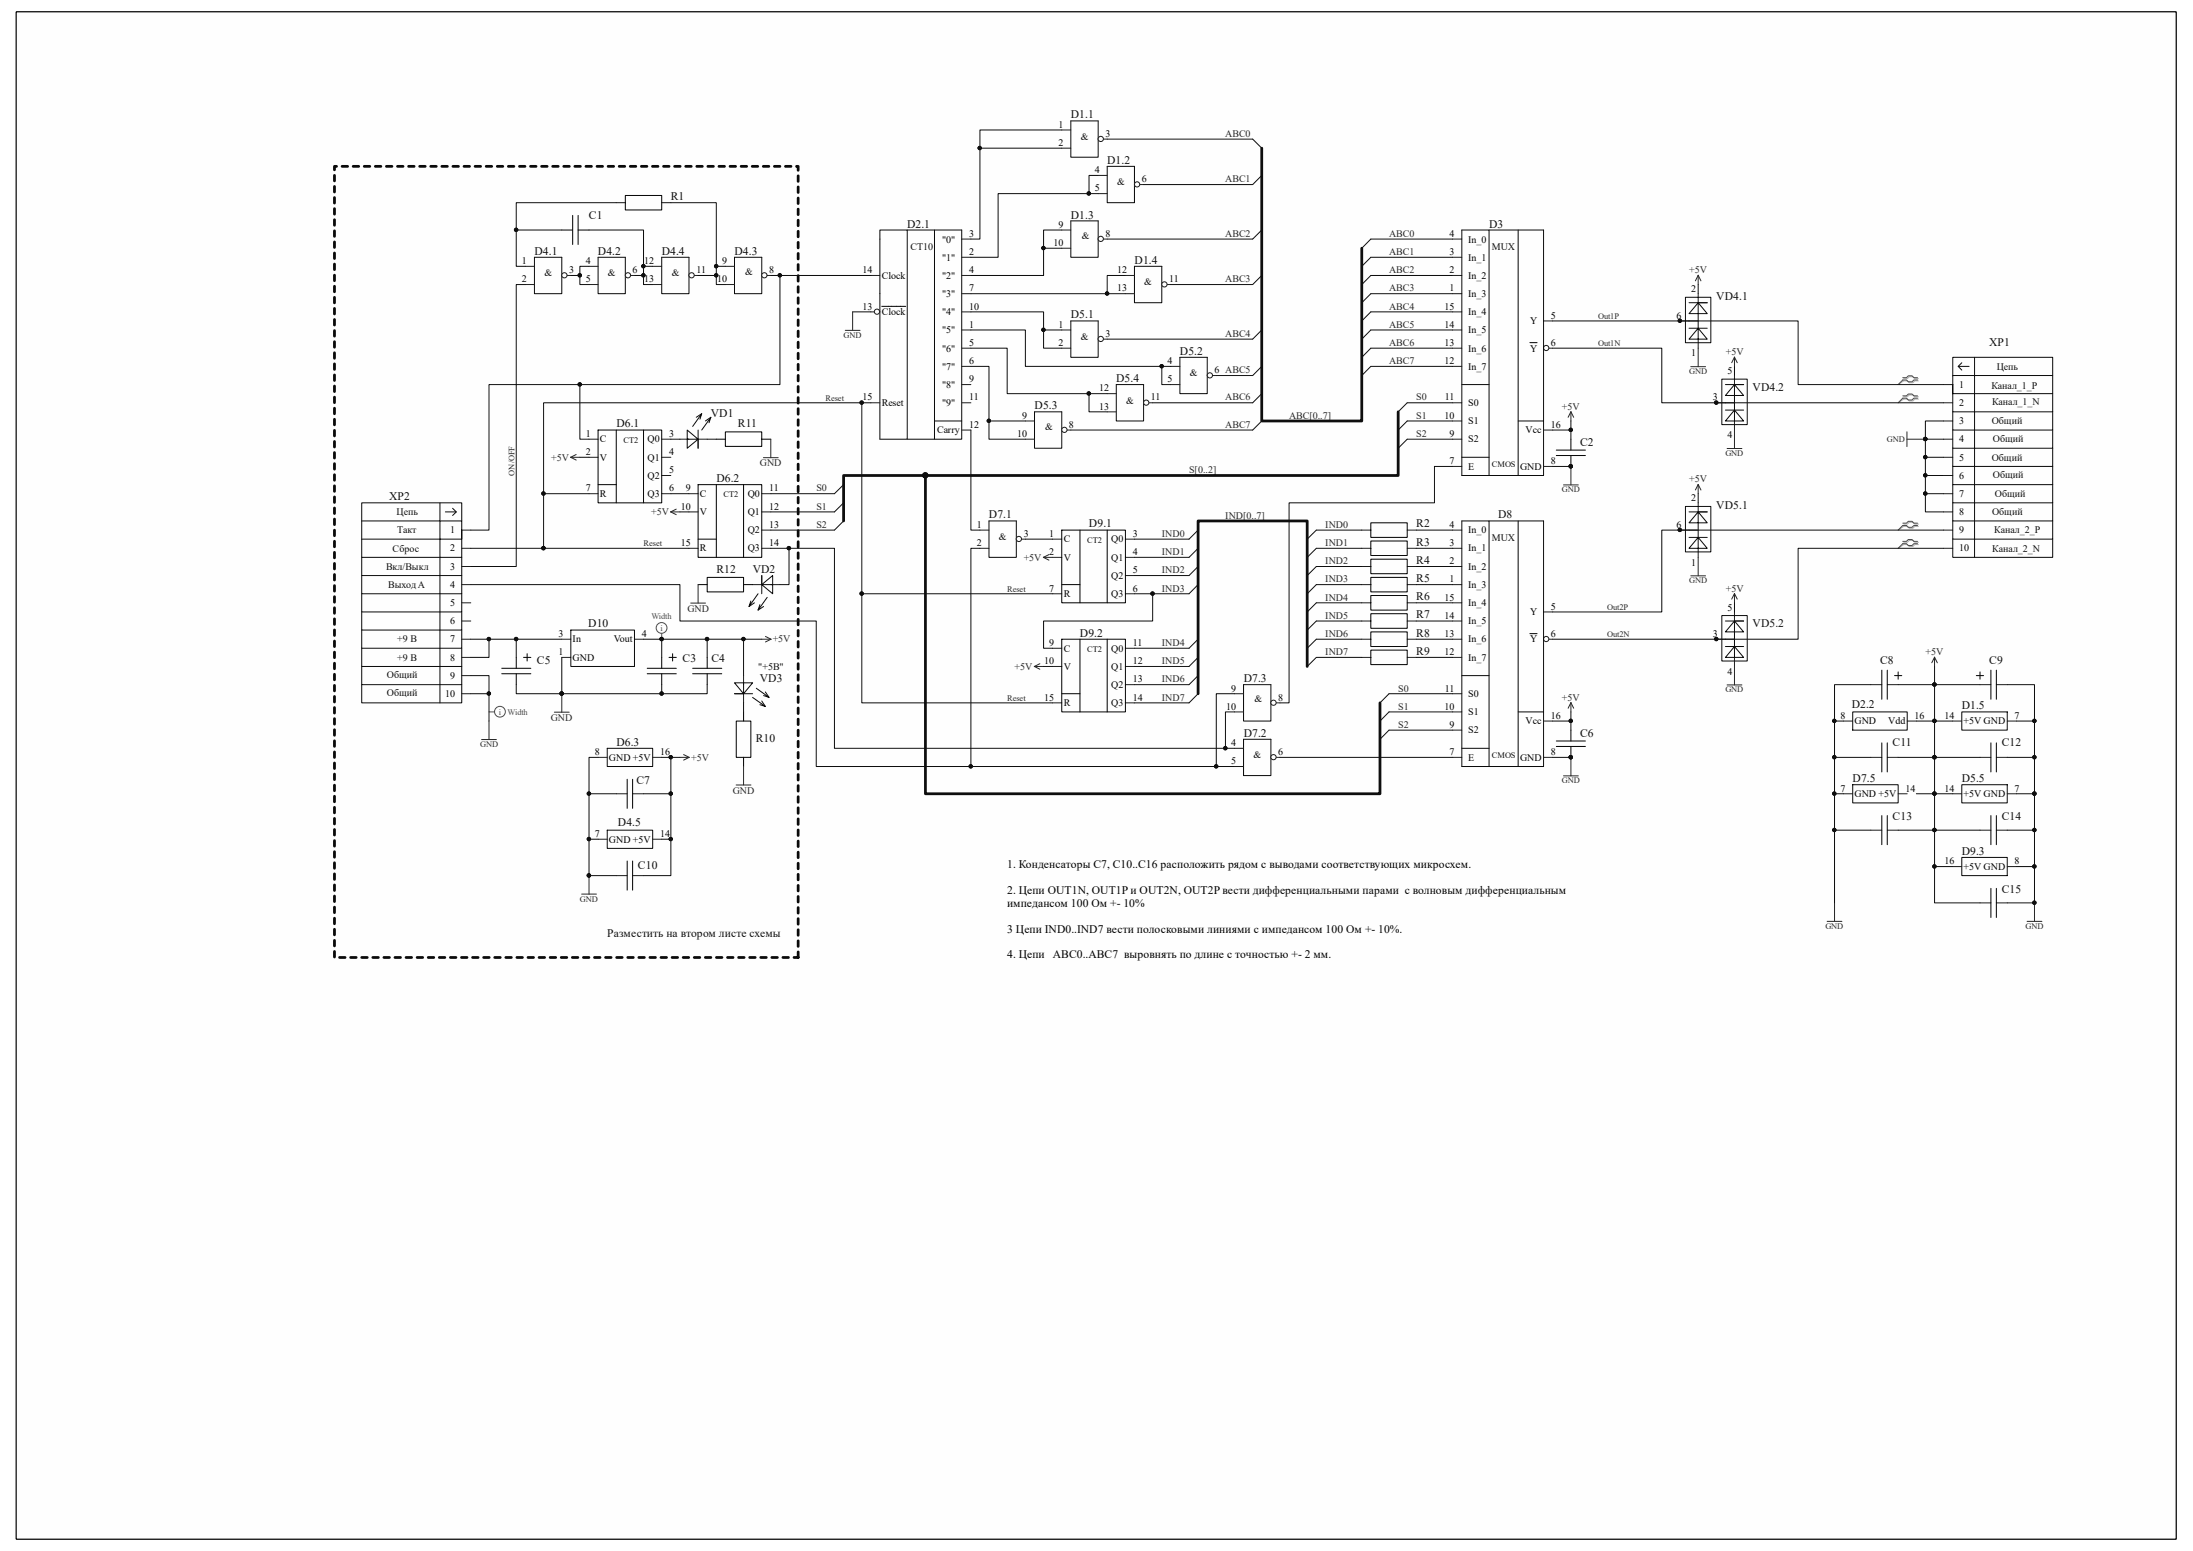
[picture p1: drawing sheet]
<svg xmlns="http://www.w3.org/2000/svg" width="297mm" height="210mm" viewBox="0 0 297 210" stroke-linecap="round" stroke-linejoin="round" font-family="sans-serif">
<path d="M2.2 1.7h292.5v206.7h-292.5z" fill="#fefefe"/>
<path d="M2.2 1.6h292.5v206.8h-292.5z" fill="none" stroke="#000" stroke-width=".14"/>
<path d="M2.2 1.7h292.5v206.7h-292.5z" fill="#fefefe"/>
<path d="M2.2 1.6h292.5v206.8h-292.5z" fill="none" stroke="#000" stroke-width=".14"/>
<g fill="none" stroke="#1c1c1c" stroke-width=".14">
<path d="M196.7 71.8h1.3M196.7 74.2h1.3M196.7 76.7h1.3M196.7 79.2h1.3M196.7 81.6h1.3M196.7 84.1h1.3M196.7 86.6h1.3M196.7 93.9h1.3M196.7 96.4h1.3M196.7 98.9h1.3M209.1 86.6h1.2M209.1 82.9h1.2"/>
<path d="M196.7 102.6h1.3"/>
</g>
<circle cx="209.4" cy="86.5" r=".35" fill="#fefefe" stroke="#1c1c1c" stroke-width=".14"/>
<path d="M207.2 85.8h1" fill="none" stroke="#000" stroke-width=".14"/>
<path d="M198 70.5h3.7v33.3h-3.7zM201.7 70.5h7.4v33.3h-3.7M205.6 70.5v33.3h-3.9M198 91.5h3.7M205.6 96.4h3.5M198 101.3h3.7" fill="none" stroke="#0a0a0a" stroke-width=".14"/>
<g fill="none" stroke="#1c1c1c" stroke-width=".14">
<path d="M196.7 32.4h1.3M196.7 34.8h1.3M196.7 37.3h1.3M196.7 39.8h1.3M196.7 42.2h1.3M196.7 44.7h1.3M196.7 47.1h1.3M196.7 54.5h1.3M196.7 57h1.3M196.7 59.5h1.3M209.1 47.1h1.2M209.1 43.5h1.2"/>
<path d="M196.7 63.2h1.3M196.7 89h1.3M209.1 97.6h1.2M209.1 102.6h1.2"/>
</g>
<circle cx="209.4" cy="47.1" r=".35" fill="#fefefe" stroke="#1c1c1c" stroke-width=".14"/>
<path d="M207.2 46.4h1" fill="none" stroke="#000" stroke-width=".14"/>
<path d="M119.2 31.1h3.7v28.4h-3.7zM122.9 31.1h7.4v28.4h-3.7M126.6 31.1v28.4h-3.7M198 31.1h3.7v33.3h-3.7zM201.7 31.1h7.4v33.3h-3.7M205.6 31.1v33.3h-3.9M126.6 57h3.7M198 52.1h3.7M205.6 57h3.5M198 61.9h3.7" fill="none" stroke="#0a0a0a" stroke-width=".14"/>
<path d="M117.9 37.3h1.3M130.3 32.4h1.2M117.9 42.2h1.3M196.7 49.6h1.3M209.1 58.2h1.2M209.1 63.2h1.2" fill="none" stroke="#1c1c1c" stroke-width=".14"/>
<circle cx="118.8" cy="42.2" r=".35" fill="#fefefe" stroke="#1c1c1c" stroke-width=".14"/>
<path d="M119.4 41.5h3.3" fill="none" stroke="#000" stroke-width=".14"/>
<g fill="none" stroke="#1c1c1c" stroke-width=".14">
<path d="M130.3 34.8h1.2M130.3 37.3h1.2M130.3 39.8h1.2M117.9 54.5h1.3M130.3 54.5h1.2M130.3 42.2h1.2M130.3 44.7h1.2M130.3 47.1h1.2M130.3 49.6h1.2M130.3 52.1h1.2M130.3 58.2h1.2M132.7 71.8h1.2"/>
<path d="M132.7 74.2h1.2M137.6 73h1.3M249.7 97.6h1.2M258.3 97.6h1.2"/>
</g>
<path d="M133.9 70.5h3.7v5h-3.7zM250.9 96.4h7.4v2.5h-7.4z" fill="none" stroke="#0a0a0a" stroke-width=".14"/>
<circle cx="138" cy="73" r=".35" fill="#fefefe" stroke="#1c1c1c" stroke-width=".14"/>
<path d="M168.4 100.1h3.7v4.9h-3.7z" fill="none" stroke="#0a0a0a" stroke-width=".14"/>
<path d="M167.2 101.3h1.2M167.2 103.8h1.2M172.1 102.6h1.2" fill="none" stroke="#1c1c1c" stroke-width=".14"/>
<circle cx="172.5" cy="102.5" r=".35" fill="#fefefe" stroke="#1c1c1c" stroke-width=".14"/>
<path d="M168.4 92.7h3.7v4.9h-3.7z" fill="none" stroke="#0a0a0a" stroke-width=".14"/>
<path d="M167.2 93.9h1.2M167.2 96.4h1.2M172.1 95.2h1.2" fill="none" stroke="#1c1c1c" stroke-width=".14"/>
<circle cx="172.5" cy="95.2" r=".35" fill="#fefefe" stroke="#1c1c1c" stroke-width=".14"/>
<path d="M72.4 34.8h3.7v5h-3.7zM265.7 106.3h6.2v2.4h-6.2z" fill="none" stroke="#0a0a0a" stroke-width=".14"/>
<path d="M71.2 36.1h1.2M71.2 38.5h1.2M76.1 37.3h1.2M264.5 107.5h1.2M271.9 107.5h1.2" fill="none" stroke="#1c1c1c" stroke-width=".14"/>
<g fill="none" stroke="#0e0e0e" stroke-width=".14">
<path d="M185.7 37.3l-1.3 1.2M185.7 32.4l-1.3 1.2M185.7 34.8l-1.3 1.3M185.7 39.8l-1.3 1.2M185.7 42.2l-1.3 1.3M185.7 44.7l-1.3 1.2M185.7 47.1l-1.3 1.3M185.7 49.6l-1.3 1.3M178.3 76.7l-1.3 1.2M178.3 71.8l-1.3 1.2M178.3 74.2l-1.3 1.3M178.3 79.2l-1.3 1.2"/>
<path d="M178.3 81.6l-1.3 1.3M178.3 84.1l-1.3 1.2M178.3 86.6l-1.3 1.2M178.3 89l-1.3 1.2"/>
</g>
<g fill="none" stroke="#262626" stroke-width=".14">
<path d="M114.5 44.7h2M115.5 42.2v2.5M212.8 55.8v1.2M212.8 55.8l-.4 .7M212.8 55.8l.3 .7M211.8 65.7h2M212.8 63.2v2.5M212.8 95.1v1.3M212.8 95.1l-.4 .8M212.8 95.1l.3 .8M262 89l-.4 .7M262 89l.4 .7"/>
<path d="M262 89v1.2M211.8 105.1h2M212.8 102.6v2.5M247.5 124.8h2M248.5 122.3v2.5M274.5 124.8h2M275.5 122.3v2.5"/>
</g>
<g fill="#0e0e0e" stroke="#0e0e0e" stroke-width=".14">
<circle cx="212.7" cy="102.5" r=".23"/>
<circle cx="212.7" cy="63.1" r=".23"/>
<circle cx="275.5" cy="122.2" r=".23"/>
</g>
<circle cx="76.4" cy="37.3" r=".35" fill="#fefefe" stroke="#1c1c1c" stroke-width=".14"/>
<path d="M81 34.8h3.7v5h-3.7z" fill="none" stroke="#0a0a0a" stroke-width=".14"/>
<path d="M79.8 36.1h1.2M79.8 38.5h1.2M84.7 37.3h1.2" fill="none" stroke="#1c1c1c" stroke-width=".14"/>
<circle cx="85.1" cy="37.3" r=".35" fill="#fefefe" stroke="#1c1c1c" stroke-width=".14"/>
<path d="M99.5 34.8h3.7v5h-3.7z" fill="none" stroke="#0a0a0a" stroke-width=".14"/>
<path d="M98.2 36.1h1.3M98.2 38.5h1.3M103.2 37.3h1.2" fill="none" stroke="#1c1c1c" stroke-width=".14"/>
<circle cx="103.5" cy="37.3" r=".35" fill="#fefefe" stroke="#1c1c1c" stroke-width=".14"/>
<g fill="none" stroke="#262626" stroke-width=".14">
<path d="M258.3 58.5v2M258.3 59.5h2.5M77.3 61.9l.7 .4M77.3 61.9h1.2M78 61.5l-.7 .4M90.8 69.3l.8 .4M90.8 69.3h1.3M91.6 68.9l-.8 .4M66.2 97.6v2.5M103.2 86.6h1.2M103.7 86.2l.7 .4M104.4 86.6l-.7 .3"/>
<path d="M65.2 100.1h2M79.8 118.6v2.5M92.1 102.6h1.2M92.6 102.2l.7 .4M93.3 102.6l-.7 .3M78.8 121.1h2"/>
</g>
<g fill="none" stroke="#1c1c1c" stroke-width=".14">
<path d="M143.8 17.6h1.2M148.7 18.8h1.3M143.8 20.1h1.2M79.8 59.5h1.2M89.6 59.5h1.3M263.2 59.5h1.3M263.2 52.1h1.3M263.2 54.5h1.3M263.2 57h1.3M62.5 71.8h1.3M62.5 74.2h1.3M62.5 76.7h1.3"/>
<path d="M62.5 79.2h1.3M79.8 61.9h1.2M79.8 66.8h1.2M89.6 61.9h1.3M89.6 64.4h1.3M89.6 66.8h1.3M93.3 66.8h1.2M93.3 69.3h1.2M93.3 74.2h1.2M103.2 66.8h1.2M103.2 69.3h1.2M103.2 71.8h1.2"/>
<path d="M103.2 74.2h1.2M142.6 73h1.2M142.6 75.5h1.2M152.4 73h1.2M152.4 75.5h1.2M152.4 77.9h1.2M184.4 71.8h1.3M184.4 74.2h1.3M184.4 76.7h1.3M184.4 79.2h1.3M190.6 71.8h1.2M190.6 74.2h1.2"/>
<path d="M190.6 76.7h1.2M190.6 79.2h1.2M263.2 61.9h1.3M263.2 64.4h1.3M263.2 66.8h1.3M263.2 69.3h1.3M263.2 71.8h1.3M263.2 74.2h1.3M62.5 81.6h1.3M62.5 84.1h1.3M62.5 86.6h1.3M62.5 89h1.3"/>
<path d="M62.5 91.5h1.3M62.5 93.9h1.3M142.6 80.4h1.2M142.6 87.8h1.2M142.6 90.2h1.2M142.6 95.2h1.2M152.4 92.7h1.2M152.4 80.4h1.2M152.4 87.8h1.2M152.4 90.2h1.2M152.4 95.2h1.2M184.4 81.6h1.3"/>
<path d="M184.4 84.1h1.3M184.4 86.6h1.3M184.4 89h1.3M190.6 81.6h1.2M190.6 84.1h1.2M190.6 86.6h1.2M190.6 89h1.2M253.4 92.7h1.5M255.6 92.7h1.5M264.5 97.6h1.2M268.2 92.7h1.4M270.4 92.7h1.5"/>
<path d="M271.9 97.6h1.2M81 113.6h1.2M81 102.6h1.2M83.5 118.6h1.4M83.5 107.5h1.4M85.7 118.6h1.5M85.7 107.5h1.5M88.4 113.6h1.2M88.4 102.6h1.2M249.7 107.5h1.2M253.4 112.4h1.5M253.4 102.6h1.5"/>
<path d="M255.6 112.4h1.5M255.6 102.6h1.5M257.1 107.5h1.2M268.2 112.4h1.4M268.2 102.6h1.4M270.4 112.4h1.5M270.4 102.6h1.5M268.2 122.3h1.4M270.4 122.3h1.5"/>
</g>
<g fill="none" stroke="#000" stroke-width=".14">
<path d="M81 58.2h8.6v9.9h-8.6zM83.5 58.2v9.9M87.2 58.2v9.9M81 65.6h2.5M94.5 65.6h8.7v9.9h-8.7zM94.5 73h2.5M97 65.6v9.9M100.7 65.6v9.9M143.8 71.8h8.6v9.8h-8.6zM143.8 79.2h2.5M146.3 71.8v9.8M150 71.8v9.8"/>
<path d="M185.7 70.8h4.9v2h-4.9zM185.7 73.3h4.9v1.9h-4.9zM185.7 75.7h4.9v2h-4.9zM185.7 78.2h4.9v1.9h-4.9zM143.8 86.6h8.6v9.8h-8.6zM143.8 93.9h2.5M146.3 86.6v9.8M150 86.6v9.8M185.7 80.6h4.9v2h-4.9zM185.7 83.1h4.9v2h-4.9zM185.7 85.6h4.9v1.9h-4.9zM185.7 88h4.9v2h-4.9z"/>
<path d="M254.9 90.7v4M255.6 90.7v4M256.6 91.5h1M257.1 91v1M267.7 91.5h.9M268.2 91v1M269.6 90.7v4M270.4 90.7v4M84.9 105.5v4M84.9 116.6v3.9M85.7 105.5v4M85.7 116.6v3.9"/>
<path d="M254.9 100.6v3.9M254.9 110.4v4M255.6 100.6v3.9M255.6 110.4v4M269.6 100.6v3.9M269.6 110.4v4M270.4 100.6v3.9M270.4 110.4v4M269.6 120.3v3.9M270.4 120.3v3.9"/>
</g>
<g fill="#0e0e0e" stroke="#0e0e0e" stroke-width=".14">
<circle cx="79.8" cy="118.5" r=".23"/>
<circle cx="260.8" cy="59.4" r=".23"/>
</g>
<g fill="none" stroke="#0a0a0a" stroke-width=".14">
<path d="M145 16.4h3.7v4.9h-3.7zM264.5 52.1v-1.2h2.9v4.9h-2.9v-3.7v1.2h13.5M264.5 50.9v-2.5h13.5v7.4h-10.6v19.7M264.5 55.8v2.4h13.5v-2.4M264.5 58.2v2.5h13.5v-2.5M265.2 49.6h1.5M265.7 49.1l-.5 .5 .5 .5M267.4 48.4v2.5h10.6M49 75.5v2.4h13.5v-2.4M49 77.9v2.5h13.5v-2.5M59.6 68.1v2.4h-10.6M60.3 69.3h1.5"/>
<path d="M61.3 68.8l.5 .5-.5 .5M62.5 70.5v-2.4h-13.5v7.4h10.6v19.7M62.5 71.8v-1.3h-2.9v5h2.9v-3.7v1.2h-13.5M264.5 60.7v2.5h13.5v-2.5M264.5 63.2v2.4h13.5v-2.4M264.5 65.6v2.5h13.5v-2.5M264.5 68.1v2.4h13.5v-2.4M264.5 70.5v2.5h13.5v-2.5M264.5 73v2.5h13.5v-2.5M49 80.4v2.5h13.5v-2.5M49 82.9v2.4h13.5v-2.4M49 85.3v2.5h13.5v-2.5"/>
<path d="M49 87.8v2.4h13.5v-2.4M49 90.2v2.5h13.5v-2.5M49 92.7v2.5h13.5v-2.5M265.7 96.4h6.2v2.5h-6.2zM82.2 112.4h6.2v2.5h-6.2zM82.2 101.3h6.2v2.5h-6.2zM250.9 106.3h6.2v2.4h-6.2z"/>
</g>
<path d="M257.8 51.3h.5l.3-.3h.5l.2 .3h.5M257.8 53.7h.5l.3-.2h.5l.2 .2h.5M259.8 51.6h-.5l-.2 .2h-.5l-.3-.2h-.5l-.7 .5M259.8 54h-.5l-.2 .3h-.5l-.3-.3h-.5l-.7 .5M257.8 71h.5l.3-.3h.5l.2 .3h.5M257.8 73.4h.5l.3-.2h.5l.2 .2h.5M259.8 71.3h-.5l-.2 .2h-.5l-.3-.2h-.5l-.7 .5M259.8 73.7h-.5l-.2 .3h-.5l-.3-.3h-.5l-.7 .5" fill="none" stroke="#b0b0b0" stroke-width=".14"/>
<g fill="none" stroke="#4c4c4c" stroke-width=".14">
<path d="M257.7 51.1h.5l.3-.2h.5l.2 .2h.5M257.7 53.6h.5l.3-.2h.5l.2 .2h.5M259.7 51.5h-.5l-.2 .2h-.5l-.3-.2h-.5l-.6 .6M259.7 53.9h-.5l-.2 .3h-.5l-.3-.3h-.5l-.6 .6M257.7 70.8h.5l.3-.2h.5l.2 .2h.5M257.7 73.3h.5l.3-.2h.5l.2 .2h.5M259.7 71.2h-.5l-.2 .2h-.5l-.3-.2h-.5l-.6 .6M259.7 73.6h-.5l-.2 .3h-.5l-.3-.3h-.5l-.6 .6M66.2 96.4h.8"/>
<circle cx="67.7" cy="96.4" r=".73"/>
</g>
<g fill="none" stroke="#0e0e0e" stroke-width=".14">
<path d="M190.6 59.5l-1.2 1.2M190.6 57l-1.2 1.2M190.6 54.5l-1.2 1.3M114.3 68.1l-1.3 1.2M114.3 70.5l-1.3 1.3M114.3 65.6l-1.3 1.2M162.3 79.2l-1.3 1.2M162.3 76.7l-1.3 1.2M162.3 74.2l-1.3 1.3M162.3 71.8l-1.3 1.2M162.3 89l-1.3 1.2M162.3 93.9l-1.3 1.3"/>
<path d="M162.3 91.5l-1.3 1.2M162.3 86.6l-1.3 1.2M188.1 98.9l-1.2 1.2M188.1 96.4l-1.2 1.2M188.1 93.9l-1.2 1.3"/>
</g>
<path d="M108.1 129.6v-107.1h-62.8v107.1h62.8" fill="none" stroke="#0a0a0a" stroke-width=".38" stroke-dasharray=".8 .8"/>
<circle cx="149.1" cy="18.8" r=".35" fill="#fefefe" stroke="#1c1c1c" stroke-width=".14"/>
<path d="M150 22.5h3.6v4.9h-3.6z" fill="none" stroke="#0a0a0a" stroke-width=".14"/>
<path d="M148.7 23.8h1.3M148.7 26.2h1.3M153.6 25h1.3" fill="none" stroke="#1c1c1c" stroke-width=".14"/>
<circle cx="154" cy="25" r=".35" fill="#fefefe" stroke="#1c1c1c" stroke-width=".14"/>
<path d="M145 29.9h3.7v4.9h-3.7z" fill="none" stroke="#0a0a0a" stroke-width=".14"/>
<path d="M143.8 31.1h1.2M143.8 33.6h1.2M148.7 32.4h1.3" fill="none" stroke="#1c1c1c" stroke-width=".14"/>
<circle cx="149.1" cy="32.3" r=".35" fill="#fefefe" stroke="#1c1c1c" stroke-width=".14"/>
<path d="M153.6 36.1h3.8v4.9h-3.8z" fill="none" stroke="#0a0a0a" stroke-width=".14"/>
<path d="M152.4 37.3h1.2M152.4 39.8h1.2M157.4 38.5h1.2" fill="none" stroke="#1c1c1c" stroke-width=".14"/>
<circle cx="157.7" cy="38.5" r=".35" fill="#fefefe" stroke="#1c1c1c" stroke-width=".14"/>
<path d="M145 43.5h3.7v4.9h-3.7z" fill="none" stroke="#0a0a0a" stroke-width=".14"/>
<path d="M143.8 44.7h1.2M143.8 47.1h1.2M148.7 45.9h1.3" fill="none" stroke="#1c1c1c" stroke-width=".14"/>
<circle cx="149.1" cy="45.9" r=".35" fill="#fefefe" stroke="#1c1c1c" stroke-width=".14"/>
<path d="M159.8 48.4h3.7v4.9h-3.7z" fill="none" stroke="#0a0a0a" stroke-width=".14"/>
<path d="M158.6 49.6h1.2M158.6 52.1h1.2M163.5 50.9h1.2" fill="none" stroke="#1c1c1c" stroke-width=".14"/>
<circle cx="163.9" cy="50.8" r=".35" fill="#fefefe" stroke="#1c1c1c" stroke-width=".14"/>
<path d="M140.1 55.8h3.7v4.9h-3.7z" fill="none" stroke="#0a0a0a" stroke-width=".14"/>
<path d="M138.9 57h1.2M138.9 59.5h1.2M143.8 58.2h1.2" fill="none" stroke="#1c1c1c" stroke-width=".14"/>
<circle cx="144.2" cy="58.2" r=".35" fill="#fefefe" stroke="#1c1c1c" stroke-width=".14"/>
<path d="M151.2 52.1h3.7v4.9h-3.7z" fill="none" stroke="#0a0a0a" stroke-width=".14"/>
<path d="M150 53.3h1.2M150 55.8h1.2M154.9 54.5h1.2" fill="none" stroke="#1c1c1c" stroke-width=".14"/>
<circle cx="155.2" cy="54.5" r=".35" fill="#fefefe" stroke="#1c1c1c" stroke-width=".14"/>
<path d="M169.7 18.8l1.2 1.3M170.9 37.3l-1.2 1.2M170.9 31.1l-1.2 1.3M170.9 23.8l-1.2 1.2M170.9 57l-1.2 1.2M170.9 53.3l-1.2 1.2M170.9 49.6l-1.2 1.3M170.9 44.7l-1.2 1.2" fill="none" stroke="#0e0e0e" stroke-width=".14"/>
<path d="M89.6 34.8h3.7v5h-3.7z" fill="none" stroke="#0a0a0a" stroke-width=".14"/>
<path d="M88.4 36.1h1.2M88.4 38.5h1.2M93.3 37.3h1.2" fill="none" stroke="#1c1c1c" stroke-width=".14"/>
<circle cx="93.7" cy="37.3" r=".35" fill="#fefefe" stroke="#1c1c1c" stroke-width=".14"/>
<path d="M77.3 85.3h8.6v4.9h-8.6zM99.5 93.9h2.4M100.7 92.5h-1.2l1.2 1.4 1.2-1.4h-1.2v1.4M101.9 94.4l1.8 1.3-.8-.3M102.4 93.2l1.8 1.2-.8-.2M103.2 94.9l.5 .8M103.7 93.7l.5 .7M265.7 116.1h6.2v2.5h-6.2z" fill="none" stroke="#0a0a0a" stroke-width=".14"/>
<path d="M83.5 27.4h1.2M89.6 27.4h1.3M76.1 89h1.2M76.1 86.6h1.2M85.9 86.6h1.3M100.7 91.5v1.2M100.7 93.9v1.3M264.5 117.3h1.2M271.9 117.3h1.2" fill="none" stroke="#1c1c1c" stroke-width=".14"/>
<path d="M141.3 75.5l.8 .3M141.3 75.5h1.3M142.1 75.1l-.8 .4M75.1 96.4h2M76.1 93.9v2.5M140.1 90.2l.7 .4M140.1 90.2h1.2M140.8 89.9l-.7 .3M99.7 106.3h2M100.7 103.8v2.5" fill="none" stroke="#262626" stroke-width=".14"/>
<g fill="none" stroke="#000" stroke-width=".14">
<path d="M76.1 31.1h1.5M77.6 29.2v3.9M78.3 31.1h1.5M78.3 29.2v3.9M84.7 26.5h4.9v1.9h-4.9zM212.8 59.5v1.4M210.8 61.7h3.9M210.8 60.9h3.9M212.8 61.7v1.5M68 90.5h3.9M68 91.2h3.9M69.9 89v1.5"/>
<path d="M69.9 91.2v1.5M70.9 89h1M71.4 88.5v1M87.7 90.5h3.9M87.7 91.2h3.9M89.6 89v1.5M89.6 91.2v1.5M90.6 89h1M91.1 88.5v1M93.8 90.5h4M93.8 91.2h4M95.8 89v1.5"/>
<path d="M95.8 91.2v1.5M99.7 97.6h2v5h-2zM100.7 96.4v1.2M212.8 98.9v1.4M100.7 102.6v1.2M210.8 101.1h3.9M210.8 100.3h3.9M212.8 101.1v1.5"/>
</g>
<g fill="#0e0e0e" stroke="#0e0e0e" stroke-width=".14">
<circle cx="212.7" cy="102.5" r=".23"/>
<circle cx="212.7" cy="63.1" r=".23"/>
<circle cx="76.1" cy="93.9" r=".23"/>
</g>
<path d="M99.5 93.9h1.2" fill="none" stroke="#151515" stroke-width=".14"/>
<path d="M136.5 116.2h82.4v15.9h-82.4z" fill="#fefefe"/>
<path d="M136.4 116.1h82.5v16h-82.5z" fill="none" stroke="#fefefe" stroke-width=".14"/>
<g fill="none" stroke="#1c1c1c" stroke-width=".14">
<path d="M230 39.8v1.2M92.1 59.5h1.2M94.5 59.5h1.3M227.5 43.5h1.3M230 45.9v1.2M232.5 54.5h1.2M234.9 50.9v1.2M234.9 57v1.2M101.9 79.2h1.3M104.4 79.2h1.2M227.5 71.8h1.3M230 68.1v1.2"/>
<path d="M230 74.2v1.3M232.5 86.6h1.2M234.9 82.9v1.2M234.9 89v1.2"/>
</g>
<g fill="#0e0e0e" stroke="#0e0e0e" stroke-width=".14">
<circle cx="227.5" cy="43.4" r=".23"/>
<circle cx="232.4" cy="54.5" r=".23"/>
<circle cx="227.5" cy="71.8" r=".23"/>
<circle cx="232.4" cy="86.5" r=".23"/>
<circle cx="89.6" cy="86.5" r=".23"/>
<circle cx="262" cy="97.6" r=".23"/>
<circle cx="212.7" cy="102.5" r=".23"/>
<circle cx="78.5" cy="37.3" r=".23"/>
<circle cx="87.1" cy="37.3" r=".23"/>
<circle cx="87.1" cy="36" r=".23"/>
<circle cx="275.5" cy="102.5" r=".23"/>
<circle cx="262" cy="102.5" r=".23"/>
<circle cx="262" cy="112.4" r=".23"/>
<circle cx="248.4" cy="102.5" r=".23"/>
<circle cx="275.5" cy="97.6" r=".23"/>
<circle cx="262" cy="92.7" r=".23"/>
<circle cx="262" cy="107.5" r=".23"/>
<circle cx="248.4" cy="97.6" r=".23"/>
<circle cx="248.4" cy="107.5" r=".23"/>
<circle cx="90.8" cy="113.6" r=".23"/>
<circle cx="90.8" cy="107.5" r=".23"/>
<circle cx="79.8" cy="118.5" r=".23"/>
<circle cx="79.8" cy="113.6" r=".23"/>
<circle cx="79.8" cy="107.5" r=".23"/>
<circle cx="212.7" cy="58.2" r=".23"/>
<circle cx="90.8" cy="102.5" r=".23"/>
<circle cx="156.1" cy="80.4" r=".23"/>
<circle cx="141.3" cy="44.7" r=".23"/>
<circle cx="133.9" cy="57" r=".23"/>
<circle cx="147.5" cy="53.3" r=".23"/>
<circle cx="157.3" cy="49.6" r=".23"/>
<circle cx="97" cy="36" r=".23"/>
<circle cx="97" cy="37.3" r=".23"/>
<circle cx="212.7" cy="97.6" r=".23"/>
<circle cx="212.7" cy="63.1" r=".23"/>
<circle cx="73.6" cy="74.2" r=".23"/>
<circle cx="73.6" cy="66.8" r=".23"/>
<circle cx="260.8" cy="59.4" r=".23"/>
<circle cx="260.8" cy="61.9" r=".23"/>
<circle cx="260.8" cy="64.4" r=".23"/>
<circle cx="260.8" cy="66.8" r=".23"/>
<circle cx="147.5" cy="26.2" r=".23"/>
<circle cx="141.3" cy="33.6" r=".23"/>
<circle cx="166" cy="101.3" r=".23"/>
<circle cx="164.7" cy="103.8" r=".23"/>
<circle cx="132.7" cy="20" r=".23"/>
<circle cx="69.9" cy="31.1" r=".23"/>
<circle cx="76.1" cy="93.9" r=".23"/>
<circle cx="89.6" cy="93.9" r=".23"/>
<circle cx="66.2" cy="93.9" r=".23"/>
<circle cx="66.2" cy="86.5" r=".23"/>
<circle cx="69.9" cy="86.5" r=".23"/>
<circle cx="95.8" cy="86.5" r=".23"/>
<circle cx="100.7" cy="86.5" r=".23"/>
<circle cx="105.6" cy="37.3" r=".23"/>
<circle cx="116.7" cy="80.4" r=".23"/>
<circle cx="116.7" cy="54.5" r=".23"/>
<circle cx="131.5" cy="103.8" r=".23"/>
<circle cx="78.5" cy="52.1" r=".23"/>
<circle cx="248.4" cy="112.4" r=".23"/>
<circle cx="275.5" cy="107.5" r=".23"/>
<circle cx="275.5" cy="112.4" r=".23"/>
<circle cx="275.5" cy="122.2" r=".23"/>
<circle cx="275.5" cy="117.3" r=".23"/>
<circle cx="262" cy="117.3" r=".23"/>
<circle cx="149.9" cy="39.7" r=".23"/>
<circle cx="106.8" cy="74.2" r=".23"/>
<circle cx="125.3" cy="64.4" r=".35"/>
</g>
<g fill="none" stroke="#0a0a0a" stroke-width=".14">
<path d="M93.1 59.5v1.2l1.4-1.2-1.4-1.3v1.3h1.4M94.5 58.2v2.5M94.8 56.8l.2-.8-1.2 1.7M95 56l-.7 .5M96 57.2l.3-.7-1.3 1.7M96.3 56.5l-.8 .5M228.3 40.3h3.4v6.1h-3.4zM228.8 44.4h2.4M228.8 41h2.4M230 41v1.5h-1.2l1.2-1.5 1.2 1.5h-1.2v3.4h-1.2l1.2-1.5 1.2 1.5h-1.2M233.2 51.3h3.4v6.2h-3.4zM233.7 55.5h2.4"/>
<path d="M233.7 52.1h2.4M234.9 52.1v1.5h-1.2l1.2-1.5 1.2 1.5h-1.2v3.4h-1.2l1.2-1.5 1.2 1.5h-1.2M103.2 79.2h1.4v1.2l-1.4-1.2 1.4-1.3v1.3M103.2 77.9v2.5M228.3 68.6h3.4v6.1h-3.4zM228.8 72.8h2.4M228.8 69.3h2.4M230 69.3v1.5h-1.2l1.2-1.5 1.2 1.5h-1.2v3.4h-1.2l1.2-1.4 1.2 1.4h-1.2M102.2 81.6l-.8 .5M102.7 80.4l-1.3 1.7 .3-.7M103.4 82.1l-.7 .5M103.9 80.9l-1.2 1.7 .2-.7"/>
<path d="M233.2 83.4h3.4v6.1h-3.4zM233.7 87.5h2.4M233.7 84.1h2.4M234.9 84.1v1.5h-1.2l1.2-1.5 1.2 1.5h-1.2v3.4h-1.2l1.2-1.5 1.2 1.5h-1.2"/>
</g>
<path d="M94.5 59.5v1.2M228.8 43.5h1.2M230 41h1.2M233.7 54.5h1.2M234.9 52.1h1.2M103.2 77.9v1.3M228.8 71.8h1.2M230 69.3h1.2M233.7 86.6h1.2M234.9 84.1h1.2" fill="none" stroke="#151515" stroke-width=".14"/>
<g fill="none" stroke="#262626" stroke-width=".14">
<path d="M230 37.3v1.2M230 37.3l-.4 .7M230 37.3l.4 .7M104.4 59.5v2.5M229 49.6h2M230 47.1v2.5M234.9 48.4v1.2M234.9 58.2v2.5M234.9 48.4l-.4 .7M234.9 48.4l.4 .7M94.5 79.2v2.5M103.4 62h2"/>
<path d="M229 78h2M230 65.6v1.2M230 75.5v2.5M230 65.6l-.4 .7M230 65.6l.4 .7M233.9 60.7h2M93.5 81.7h2.1M233.9 92.7h2M234.9 80.4v1.2M234.9 90.2v2.5M234.9 80.4l-.4 .7M234.9 80.4l.4 .7"/>
</g>
<path d="M97 59.5h1.2M98.2 58.5h5v1.9h-5zM103.2 59.5h1.2M94.5 79.2h1.3M95.8 78.2h4.9v1.9h-4.9zM100.7 79.2h1.2" fill="none" stroke="#000" stroke-width=".14"/>
<g fill="none" stroke="#4c4c4c" stroke-width=".14">
<path d="M89.6 85.8v.8"/>
<circle cx="89.6" cy="85" r=".73"/>
</g>
<g fill="none" stroke="#0e0e0e" stroke-width=".14">
<path d="M143.8 17.6h-11.1v14.8h-1.2M150 18.8h19.7M69.9 31.1h6.2M71.2 38.5h-1.3v38.2h-6.1M77.3 37.3h1.2v1.2h1.3M79.8 36.1h-1.3v1.2M79.8 31.1h7.4v5M83.5 27.4h-13.6v8.7h1.3M85.9 37.3h1.3v1.2h1.2M88.4 36.1h-1.2v1.2M90.9 27.4h6.1v9.9h-2.5M97 37.3v1.2h1.2"/>
<path d="M97 36.1h1.2M104.4 37.3h13.5M105.6 37.3v14.8h-27.1v7.4h1.3M132.7 20.1h11.1M141.3 33.6h2.5M143.8 31.1h-2.5v6.2h-9.8M148.7 23.8h-1.2v2.4M148.7 26.2h-13.5v8.6h-3.7M150 32.4h19.7M150 39.8h2.4M152.4 37.3h-2.4v2.5h-18.5M154.9 25h14.8"/>
<path d="M158.6 38.5h11.1M185.7 32.4h11M185.7 34.8h11M185.7 37.3h11M185.7 39.8h11M230 38.5v1.3M78.5 52.1h-12.3v19.7h-2.4M90.9 59.5h1.2M95.8 59.5h1.2M115.5 42.2h2.4M116.7 54.5v25.9M117.9 54.5h-44.3v19.7"/>
<path d="M131.5 42.2h9.8v2.5h2.5M131.5 49.6h2.4v9.9h5M131.5 44.7h7.4v4.9h19.7M131.5 47.1h4.9v6.2h13.6M131.5 58.2v13.6h1.2M133.9 57h5M141.3 44.7v2.4h2.5M145 58.2h24.7M147.5 53.3v2.5h2.5M150 45.9h19.7M156.1 54.5h13.6M157.4 49.6v2.5h1.2"/>
<path d="M164.7 50.9h5M185.7 42.2h11M185.7 44.7h11M185.7 47.1h11M185.7 49.6h11M190.6 54.5h6.1M190.6 57h6.1M190.6 59.5h6.1M210.3 43.5h33.2v8.6h19.7M210.3 47.1h14.8v7.4h38.1M210.3 58.2h2.5M212.8 57v2.5"/>
<path d="M234.9 49.6v1.3M260.8 59.5v2.4h2.4M260.8 59.5h2.4M263.2 57h-2.4v2.5M63.8 74.2h29.5M73.6 66.8h6.2M78.5 61.9h1.3M90.9 66.8h2.4M92.1 69.3h1.2M104.4 74.2h8.6v27.1h54.2M104.4 71.8h8.6M104.4 69.3h8.6"/>
<path d="M104.4 66.8h8.6M106.9 74.2v5h-1.3M132.7 74.2h-1.2v29.6h-20.9v-19.7h-18.5v-4.9h-28.3M138.9 73h3.7M153.6 77.9h7.4M153.6 75.5h7.4M153.6 73h7.4M178.3 79.2h6.1M178.3 76.7h6.1M178.3 74.2h6.1M178.3 71.8h6.1M191.8 79.2h4.9"/>
<path d="M191.8 76.7h4.9M191.8 74.2h4.9M191.8 71.8h4.9M196.7 63.2h-2.4v4.9h-19.7v27.1h-1.3M210.3 63.2h2.5M230 66.8v1.3M260.8 61.9v2.5h2.4M260.8 64.4v2.4h2.4M260.8 66.8v2.5h2.4M263.2 74.2h-19.7v12.4h-33.2M263.2 71.8h-38.1v11.1h-14.8M63.8 91.5h2.4v6.1"/>
<path d="M63.8 86.6h2.4v2.4h-2.4M63.8 93.9h2.4M66.2 86.6h3.7v2.4M69.9 92.7v1.2h6.2M69.9 86.6h6.2M76.1 89v4.9M87.2 86.6h2.4v2.4M89.6 86.6h6.2v2.4M89.6 92.7v1.2M95.8 86.6h7.4M95.8 92.7v1.2h-19.7M100.7 86.6v4.9"/>
<path d="M100.7 95.2v1.2M141.3 90.2h1.3M142.6 80.4h-25.9v14.8h25.9M153.6 80.4h7.4M153.6 92.7h7.4M153.6 95.2h7.4M153.6 90.2h7.4M153.6 87.8h7.4M156.1 80.4v3.7h-14.8v3.7h1.3M167.2 96.4h-1.2v4.9M167.2 93.9h-2.5v9.9M178.3 89h6.1"/>
<path d="M178.3 86.6h6.1M178.3 84.1h6.1M178.3 81.6h6.1M188.1 93.9h8.6M188.1 96.4h8.6M188.1 98.9h8.6M191.8 89h4.9M191.8 86.6h4.9M191.8 84.1h4.9M191.8 81.6h4.9M212.8 96.4v1.2h-2.5M212.8 97.6v1.3"/>
<path d="M234.9 81.6v1.3M248.5 97.6h1.2M253.4 92.7h-4.9v29.6M257.1 92.7h11.1M259.5 97.6h5M262 90.2v17.3h2.5M271.9 92.7h3.6v4.9M273.1 97.6h2.4v9.9M79.8 107.5h3.7M79.8 113.6h1.2M81 102.6h-1.2v16h3.7M87.2 107.5h3.7"/>
<path d="M89.6 102.6h1.3M89.6 113.6h1.3M92.1 102.6h-1.2v16h-3.7M131.5 103.8h35.7M173.3 102.6h23.4M210.3 102.6h2.5M248.5 102.6h4.9M248.5 112.4h4.9M248.5 107.5h1.2M257.1 112.4h4.9v9.9h6.2M257.1 102.6h11.1M259.5 107.5h2.5v4.9h6.2"/>
<path d="M262 117.3h2.5M271.9 102.6h3.6M271.9 112.4h3.6M273.1 107.5h2.4M273.1 117.3h2.4M275.5 107.5v14.8h-3.6"/>
</g>
<path d="M170.9 20.1v36.9h13.5v-23.4M189.4 55.8v8.6h-75.1v6.1M125.3 64.4v43.1h61.6v-12.3M177 90.2v-19.7h-14.7v23.4" fill="none" stroke="#0e0e0e" stroke-width=".38"/>
<g font-size="1.6" fill="#0e0e0e">
<text x="145" y="16">D1.1</text>
<text x="149.9" y="22.2">D1.2</text>
<text x="79.8" y="29.6">C1</text>
<text x="90.8" y="27.1">R1</text>
<text x="145" y="29.6">D1.3</text>
<text x="72.4" y="34.5">D4.1</text>
<text x="81" y="34.5">D4.2</text>
<text x="89.6" y="34.5">D4.4</text>
<text x="99.5" y="34.5">D4.3</text>
<text x="122.9" y="30.8">D2.1</text>
<text x="153.7" y="35.7">D1.4</text>
<text x="201.7" y="30.8">D3</text>
<text x="232.5" y="40.6">VD4.1</text>
<text x="145" y="43.1">D5.1</text>
<text x="269.4" y="46.8">XP1</text>
<text x="151.2" y="51.7">D5.4</text>
<text x="159.8" y="48">D5.2</text>
<text x="237.4" y="53">VD4.2</text>
<text x="83.5" y="57.9">D6.1</text>
<text x="96.3" y="56.4">VD1</text>
<text x="99.9" y="57.9">R11</text>
<text x="140.1" y="55.4">D5.3</text>
<text x="97" y="65.3">D6.2</text>
<text x="214" y="60.4">C2</text>
<text x="52.7" y="67.7">XP2</text>
<text x="133.9" y="70.2">D7.1</text>
<text x="147.5" y="71.4">D9.1</text>
<text x="191.8" y="71.4">R2</text>
<text x="202.9" y="70.2">D8</text>
<text x="232.5" y="69">VD5.1</text>
<text x="97" y="77.6">R12</text>
<text x="101.9" y="77.6">VD2</text>
<text x="191.8" y="73.9">R3</text>
<text x="191.8" y="76.4">R4</text>
<text x="191.8" y="78.8">R5</text>
<text x="191.8" y="81.3">R6</text>
<text x="191.8" y="83.7">R7</text>
<text x="72.7" y="89.9">C5</text>
<text x="79.7" y="85">D10</text>
<text x="92.5" y="89.7">C3</text>
<text x="96.4" y="89.7">C4</text>
<text x="146.3" y="86.2">D9.2</text>
<text x="191.8" y="86.2">R8</text>
<text x="191.8" y="88.7">R9</text>
<text x="237.4" y="85">VD5.2</text>
<text x="254.6" y="89.9">C8</text>
<text x="269.4" y="89.9">C9</text>
<text x="102.9" y="92.4">VD3</text>
<text x="168.4" y="92.4">D7.3</text>
<text x="250.8" y="95.9">D2.2</text>
<text x="83.5" y="101">D6.3</text>
<text x="102.4" y="100.5">R10</text>
<text x="168.4" y="99.7">D7.2</text>
<text x="214" y="99.7">C6</text>
<text x="256.3" y="101">C11</text>
<text x="265.7" y="96.1">D1.5</text>
<text x="271.1" y="101">C12</text>
<text x="86.2" y="106.2">C7</text>
<text x="250.9" y="105.9">D7.5</text>
<text x="265.7" y="105.9">D5.5</text>
<text x="83.7" y="111.8">D4.5</text>
<text x="256.3" y="111.1">C13</text>
<text x="271.1" y="111.1">C14</text>
<text x="86.4" y="117.7">C10</text>
<text x="265.7" y="115.8">D9.3</text>
<text x="271.1" y="120.9">C15</text>
<text x="82.3" y="126.8">Разместить на втором листе схемы</text>
</g>
<g font-size="1.6">
<text x="136.4" y="117.5">1. Конденсаторы С7, C10..С16 расположить рядом с выводами соответствующих микросхем.</text>
<text x="136.4" y="121">2. Цепи OUT1N, OUT1P и OUT2N, OUT2P вести дифференциальными парами с волновым дифференциальным</text>
<text x="136.4" y="122.8">импедансом 100 Ом +- 10%</text>
<text x="136.4" y="126.3">3 Цепи IND0..IND7 вести полосковыми линиями с импедансом 100 Ом +- 10%.</text>
<text x="136.4" y="129.8">4. Цепи ABC0..ABC7 выровнять по длине с точностью +- 2 мм.</text>
</g>
<g font-size="1.4">
<text x="143.3" y="17.3">1</text>
<text x="143.3" y="19.8">2</text>
<text x="148.3" y="23.5">4</text>
<text x="149.7" y="18.5">3</text>
<text x="148.3" y="25.9">5</text>
<text x="154.6" y="24.7">6</text>
<text x="70.7" y="35.8">1</text>
<text x="79.3" y="35.8">4</text>
<text x="87.2" y="35.8">12</text>
<text x="97.8" y="35.8">9</text>
<text x="127.6" y="32.9">&quot;0&quot;</text>
<text x="127.6" y="35.3">&quot;1&quot;</text>
<text x="131.3" y="32.1">3</text>
<text x="131.3" y="34.5">2</text>
<text x="142.7" y="33.3">10</text>
<text x="143.3" y="30.9">9</text>
<text x="149.7" y="32.1">8</text>
<text x="196.3" y="32.1">4</text>
<text x="196.3" y="34.5">3</text>
<text x="198.8" y="32.9">In_0</text>
<text x="198.8" y="35.3">In_1</text>
<text x="70.7" y="38.2">2</text>
<text x="77.1" y="37">3</text>
<text x="79.3" y="38.2">5</text>
<text x="85.7" y="37">6</text>
<text x="87.2" y="38.2">13</text>
<text x="94.3" y="37">11</text>
<text x="97.1" y="38.2">10</text>
<text x="104.2" y="37">8</text>
<text x="116.8" y="37">14</text>
<text x="116.8" y="42">13</text>
<text x="119.4" y="37.8">Clock</text>
<text x="127.6" y="37.8">&quot;2&quot;</text>
<text x="127.6" y="40.2">&quot;3&quot;</text>
<text x="131.3" y="37">4</text>
<text x="131.3" y="42">10</text>
<text x="131.3" y="39.5">7</text>
<text x="151.3" y="37">12</text>
<text x="151.3" y="39.5">13</text>
<text x="158.3" y="38.2">11</text>
<text x="195.6" y="42">15</text>
<text x="196.3" y="37">2</text>
<text x="196.3" y="39.5">1</text>
<text x="198.8" y="37.8">In_2</text>
<text x="198.8" y="40.2">In_3</text>
<text x="229.1" y="39.6">2</text>
<text x="119.4" y="42.7">Clock</text>
<text x="127.6" y="42.7">&quot;4&quot;</text>
<text x="127.6" y="45.1">&quot;5&quot;</text>
<text x="127.6" y="47.6">&quot;6&quot;</text>
<text x="131.3" y="44.4">1</text>
<text x="131.3" y="46.9">5</text>
<text x="143.3" y="44.4">1</text>
<text x="143.3" y="46.9">2</text>
<text x="149.7" y="45.6">3</text>
<text x="195.6" y="44.4">14</text>
<text x="195.6" y="46.9">13</text>
<text x="198.8" y="42.7">In_4</text>
<text x="198.8" y="45.1">In_5</text>
<text x="198.8" y="47.6">In_6</text>
<text x="207.2" y="43.9">Y</text>
<text x="207.2" y="47.6">Y</text>
<text x="210.1" y="43.2">5</text>
<text x="210.1" y="46.9">6</text>
<text x="227.1" y="43.2">6</text>
<text x="127.6" y="50.1">&quot;7&quot;</text>
<text x="127.6" y="52.5">&quot;8&quot;</text>
<text x="131.3" y="49.3">6</text>
<text x="131.3" y="51.8">9</text>
<text x="148.8" y="53">12</text>
<text x="158.1" y="49.3">4</text>
<text x="158.1" y="51.8">5</text>
<text x="164.5" y="50.5">6 ABC5</text>
<text x="195.6" y="49.3">12</text>
<text x="198.8" y="50.1">In_7</text>
<text x="229.1" y="48.3">1</text>
<text x="234" y="50.7">5</text>
<text x="265.3" y="52.5">1</text>
<text x="79.3" y="59.2">1</text>
<text x="81.2" y="59.9">C</text>
<text x="87.7" y="59.9">Q0</text>
<text x="90.6" y="59.2">3</text>
<text x="116.8" y="54.2">15</text>
<text x="119.4" y="55">Reset</text>
<text x="126.9" y="58.7">Carry</text>
<text x="127.6" y="55">&quot;9&quot;</text>
<text x="131.3" y="54.2">11</text>
<text x="131.3" y="58">12</text>
<text x="137.8" y="59.2">10</text>
<text x="138.4" y="56.7">9</text>
<text x="144.8" y="58">8</text>
<text x="148.8" y="55.5">13</text>
<text x="155.9" y="54.2">11</text>
<text x="195.6" y="56.7">10</text>
<text x="195.7" y="54.2">11</text>
<text x="196.3" y="59.2">9</text>
<text x="198.8" y="55">S0</text>
<text x="198.8" y="57.4">S1</text>
<text x="198.8" y="59.9">S2</text>
<text x="206.6" y="58.7">Vcc</text>
<text x="210.1" y="58">16</text>
<text x="232" y="54.2">3</text>
<text x="234" y="59.3">4</text>
<text x="265.3" y="55">2</text>
<text x="265.3" y="57.4">3</text>
<text x="265.3" y="59.9">4</text>
<text x="79.3" y="61.6">2</text>
<text x="81.2" y="62.4">V</text>
<text x="87.7" y="62.4">Q1</text>
<text x="87.7" y="64.9">Q2</text>
<text x="90.6" y="61.6">4</text>
<text x="90.6" y="64.1">5</text>
<text x="196.3" y="62.9">7</text>
<text x="198.8" y="63.6">E</text>
<text x="205.9" y="63.6">GND</text>
<text x="210.1" y="62.9">8</text>
<text x="265.3" y="62.4">5</text>
<text x="265.3" y="64.9">6</text>
<text x="79.3" y="66.5">7</text>
<text x="81.2" y="67.3">R</text>
<text x="87.7" y="67.3">Q3</text>
<text x="90.6" y="66.5">6</text>
<text x="92.2" y="69">10</text>
<text x="92.9" y="66.5">9</text>
<text x="94.8" y="67.3">C</text>
<text x="94.8" y="69.8">V</text>
<text x="101.3" y="67.3">Q0</text>
<text x="101.3" y="69.8">Q1</text>
<text x="104.2" y="66.5">11</text>
<text x="104.2" y="69">12</text>
<text x="104.2" y="71.5">13</text>
<text x="132.3" y="71.5">1</text>
<text x="196.3" y="71.5">4</text>
<text x="227.1" y="71.5">6</text>
<text x="229.1" y="67.9">2</text>
<text x="265.3" y="67.3">7</text>
<text x="265.3" y="69.8">8</text>
<text x="61" y="72.2">1</text>
<text x="61" y="74.7">2</text>
<text x="61" y="77.2">3</text>
<text x="92.2" y="74">15</text>
<text x="94.8" y="74.7">R</text>
<text x="101.3" y="72.2">Q2</text>
<text x="101.3" y="74.7">Q3</text>
<text x="104.2" y="74">14</text>
<text x="132.3" y="74">2</text>
<text x="138.6" y="72.7">3</text>
<text x="142.1" y="72.7">1</text>
<text x="142.1" y="75.2">2</text>
<text x="144.1" y="73.4">C</text>
<text x="144.1" y="75.9">V</text>
<text x="150.5" y="73.4">Q0</text>
<text x="150.5" y="75.9">Q1</text>
<text x="153.4" y="72.7">3</text>
<text x="153.4" y="75.2">4</text>
<text x="153.4" y="77.6">5</text>
<text x="196.3" y="74">3</text>
<text x="196.3" y="76.4">2</text>
<text x="198.8" y="72.2">In_0</text>
<text x="198.8" y="74.7">In_1</text>
<text x="198.8" y="77.2">In_2</text>
<text x="229.1" y="76.6">1</text>
<text x="265.3" y="72.2">9</text>
<text x="265.3" y="74.7">10</text>
<text x="61" y="79.6">4</text>
<text x="61" y="82.1">5</text>
<text x="142.1" y="80.1">7</text>
<text x="144.1" y="80.9">R</text>
<text x="150.5" y="78.4">Q2</text>
<text x="150.5" y="80.9">Q3</text>
<text x="153.4" y="80.1">6</text>
<text x="195.6" y="81.3">15</text>
<text x="195.6" y="83.8">14</text>
<text x="196.3" y="78.9">1</text>
<text x="198.8" y="79.6">In_3</text>
<text x="198.8" y="82.1">In_4</text>
<text x="207.2" y="83.3">Y</text>
<text x="210.1" y="82.5">5</text>
<text x="234" y="82.7">5</text>
<text x="61" y="84.5">6</text>
<text x="61" y="87">7</text>
<text x="61" y="89.5">8</text>
<text x="75.6" y="88.7">1</text>
<text x="75.6" y="86.3">3</text>
<text x="77.6" y="89.5">GND</text>
<text x="77.6" y="87">In</text>
<text x="83.1" y="87">Vout</text>
<text x="86.9" y="86.3">4</text>
<text x="141.4" y="90">10</text>
<text x="142.1" y="87.5">9</text>
<text x="144.1" y="88.2">C</text>
<text x="150.5" y="88.2">Q0</text>
<text x="153.4" y="87.5">11</text>
<text x="153.4" y="90">12</text>
<text x="195.6" y="86.3">13</text>
<text x="195.6" y="88.7">12</text>
<text x="198.8" y="84.5">In_5</text>
<text x="198.8" y="87">In_6</text>
<text x="198.8" y="89.5">In_7</text>
<text x="207.2" y="87">Y</text>
<text x="210.1" y="86.3">6</text>
<text x="232" y="86.3">3</text>
<text x="60.3" y="94.4">10</text>
<text x="61" y="91.9">9</text>
<text x="141.4" y="94.9">15</text>
<text x="144.1" y="90.7">V</text>
<text x="144.1" y="95.6">R</text>
<text x="150.5" y="90.7">Q1</text>
<text x="150.5" y="93.2">Q2</text>
<text x="150.5" y="95.6">Q3</text>
<text x="153.4" y="92.4">13</text>
<text x="153.4" y="94.9">14</text>
<text x="166.8" y="93.6">9</text>
<text x="173.1" y="94.9">8</text>
<text x="195.7" y="93.6">11</text>
<text x="198.8" y="94.4">S0</text>
<text x="234" y="91.4">4</text>
<text x="166.1" y="96.1">10</text>
<text x="166.8" y="101">4</text>
<text x="195.6" y="96.1">10</text>
<text x="196.3" y="98.6">9</text>
<text x="198.8" y="96.9">S1</text>
<text x="198.8" y="99.3">S2</text>
<text x="206.6" y="98.1">Vcc</text>
<text x="210.1" y="97.3">16</text>
<text x="249.3" y="97.3">8</text>
<text x="251.2" y="98.1">GND</text>
<text x="255.7" y="98.1">Vdd</text>
<text x="259.3" y="97.3">16</text>
<text x="263.4" y="97.3">14</text>
<text x="265.9" y="98.1">+5V GND</text>
<text x="272.8" y="97.3">7</text>
<text x="80.6" y="102.3">8</text>
<text x="82.5" y="103">GND +5V</text>
<text x="89.4" y="102.3">16</text>
<text x="166.8" y="103.5">5</text>
<text x="173.1" y="102.3">6</text>
<text x="196.3" y="102.3">7</text>
<text x="198.8" y="103">E</text>
<text x="205.9" y="103">GND</text>
<text x="210.1" y="102.3">8</text>
<text x="249.3" y="107.2">7</text>
<text x="251.2" y="107.9">GND +5V</text>
<text x="258.1" y="107.2">14</text>
<text x="263.4" y="107.2">14</text>
<text x="265.9" y="107.9">+5V GND</text>
<text x="272.8" y="107.2">7</text>
<text x="80.6" y="113.3">7</text>
<text x="89.4" y="113.3">14</text>
<text x="82.5" y="114.1">GND +5V</text>
<text x="263.4" y="117.1">16</text>
<text x="265.9" y="117.8">+5V GND</text>
<text x="272.8" y="117.1">8</text>
</g>
<g font-size="1.4" fill="#0e0e0e">
<text x="146.4" y="19">&amp;</text>
<text x="151.3" y="25.1">&amp;</text>
<text x="123.3" y="33.8">CT10</text>
<text x="146.5" y="32.3">&amp;</text>
<text x="202.1" y="33.8">MUX</text>
<text x="73.7" y="37.4">&amp;</text>
<text x="82.3" y="37.4">&amp;</text>
<text x="91" y="37.4">&amp;</text>
<text x="100.9" y="37.3">&amp;</text>
<text x="155" y="38.7">&amp;</text>
<text x="146.4" y="46.1">&amp;</text>
<text x="161.2" y="51">&amp;</text>
<text x="269.7" y="52.6">Канал_1_P</text>
<text x="270.4" y="50.1">Цепь</text>
<text x="141.6" y="58.2">&amp;</text>
<text x="152.5" y="54.7">&amp;</text>
<text x="269.7" y="57.4">Общий</text>
<text x="269.8" y="54.9">Канал_1_N</text>
<text x="269.9" y="59.8">Общий</text>
<text x="269.7" y="62.4">Общий</text>
<text x="269.9" y="64.7">Общий</text>
<text x="53.7" y="69.8">Цепь</text>
<text x="269.8" y="69.8">Общий</text>
<text x="270.2" y="67.3">Общий</text>
<text x="52.3" y="77.2">Вкл/Выкл</text>
<text x="53.2" y="74.8">Сброс</text>
<text x="53.8" y="72.2">Такт</text>
<text x="135.3" y="73.2">&amp;</text>
<text x="202.1" y="73.2">MUX</text>
<text x="269.8" y="74.8">Канал_2_N</text>
<text x="270.1" y="72.2">Канал_2_P</text>
<text x="52.6" y="79.6">Выход A</text>
<text x="53.8" y="89.5">+9 В</text>
<text x="53.8" y="87">+9 В</text>
<text x="52.4" y="94.3">Общий</text>
<text x="52.4" y="91.8">Общий</text>
<text x="102.7" y="90.7">&quot;+5В&quot;</text>
<text x="169.9" y="95.1">&amp;</text>
<text x="169.8" y="102.7">&amp;</text>
</g>
<g font-size="1.4" fill="#262626">
<text x="165.9" y="18.5">ABC0</text>
<text x="165.9" y="24.7">ABC1</text>
<text x="165.9" y="32.1">ABC2</text>
<text x="188.1" y="32.1">ABC0</text>
<text x="188.1" y="34.5">ABC1</text>
<text x="165.9" y="38.2">ABC3</text>
<text x="188.1" y="37">ABC2</text>
<text x="188.1" y="39.5">ABC3</text>
<text x="188.1" y="42">ABC4</text>
<text x="228.8" y="37">+5V</text>
<text x="165.9" y="45.6">ABC4</text>
<text x="188.1" y="44.4">ABC5</text>
<text x="188.1" y="46.9">ABC6</text>
<text x="188.1" y="49.3">ABC7</text>
<text x="233.7" y="48">+5V</text>
<text x="165.9" y="54.2">ABC6</text>
<text x="165.9" y="58">ABC7</text>
<text x="174.6" y="56.7">ABC[0..7]</text>
<text x="191.8" y="54.2">S0</text>
<text x="191.8" y="56.7">S1</text>
<text x="191.8" y="59.2">S2</text>
<text x="211.5" y="55.5">+5V</text>
<text x="74.6" y="62.4">+5V</text>
<text x="102.9" y="63.2">GND</text>
<text x="161" y="64.1">S[0..2]</text>
<text x="228.8" y="65.3">+5V</text>
<text x="88.2" y="69.8">+5V</text>
<text x="110.6" y="66.5">S0</text>
<text x="110.6" y="69">S1</text>
<text x="110.6" y="71.5">S2</text>
<text x="165.9" y="70.2">IND[0..7]</text>
<text x="179.5" y="71.5">IND0</text>
<text x="138.6" y="75.9">+5V</text>
<text x="157.4" y="72.7">IND0</text>
<text x="157.4" y="75.2">IND1</text>
<text x="157.4" y="77.6">IND2</text>
<text x="179.5" y="74">IND1</text>
<text x="179.5" y="76.4">IND2</text>
<text x="93.1" y="82.9">GND</text>
<text x="157.4" y="80.1">IND3</text>
<text x="179.5" y="78.9">IND3</text>
<text x="179.5" y="81.3">IND4</text>
<text x="179.5" y="83.8">IND5</text>
<text x="233.7" y="80.1">+5V</text>
<text x="104.6" y="87">+5V</text>
<text x="157.4" y="87.5">IND4</text>
<text x="157.4" y="90">IND5</text>
<text x="179.5" y="86.3">IND6</text>
<text x="179.5" y="88.7">IND7</text>
<text x="260.8" y="88.7">+5V</text>
<text x="137.4" y="90.7">+5V</text>
<text x="157.4" y="92.4">IND6</text>
<text x="157.4" y="94.9">IND7</text>
<text x="189.4" y="93.6">S0</text>
<text x="211.5" y="94.9">+5V</text>
<text x="74.6" y="97.7">GND</text>
<text x="189.4" y="96.1">S1</text>
<text x="189.4" y="98.6">S2</text>
<text x="93.6" y="103">+5V</text>
<text x="99.2" y="107.5">GND</text>
</g>
<g font-size="1.1" fill="#262626">
<text x="114.3" y="45.7">GND</text>
<text x="216.5" y="43.2">Out1P</text>
<text x="216.5" y="46.9">Out1N</text>
<text x="228.8" y="50.7">GND</text>
<text x="111.8" y="54.3">Reset</text>
<text x="255.6" y="59.9">GND</text>
<text x="69.7" y="64.4" transform="rotate(-90 69.7 64.4)">ON/OFF</text>
<text x="233.7" y="61.7">GND</text>
<text x="211.5" y="66.7">GND</text>
<text x="87.2" y="74">Reset</text>
<text x="136.4" y="80.1">Reset</text>
<text x="217.7" y="82.6">Out2P</text>
<text x="228.8" y="79">GND</text>
<text x="217.7" y="86.3">Out2N</text>
<text x="136.4" y="94.9">Reset</text>
<text x="233.7" y="93.8">GND</text>
<text x="65" y="101.1">GND</text>
<text x="211.5" y="106.1">GND</text>
<text x="78.5" y="122.1">GND</text>
<text x="247.2" y="125.8">GND</text>
<text x="274.3" y="125.8">GND</text>
</g>
<g font-size="1.1" fill="#0e0e0e">
<text x="84.5" y="59.9">CT2</text>
<text x="202.1" y="63.3">CMOS</text>
<text x="98" y="67.4">CT2</text>
<text x="147.2" y="73.5">CT2</text>
<text x="147.2" y="88.3">CT2</text>
<text x="202.1" y="102.7">CMOS</text>
</g>
<g font-size="1.1" fill="#4c4c4c">
<text x="88.2" y="83.8">Width</text>
<text x="89.5" y="85.4">i</text>
<text x="67.6" y="96.8">i</text>
<text x="68.8" y="96.8">Width</text>
</g>
</svg>
